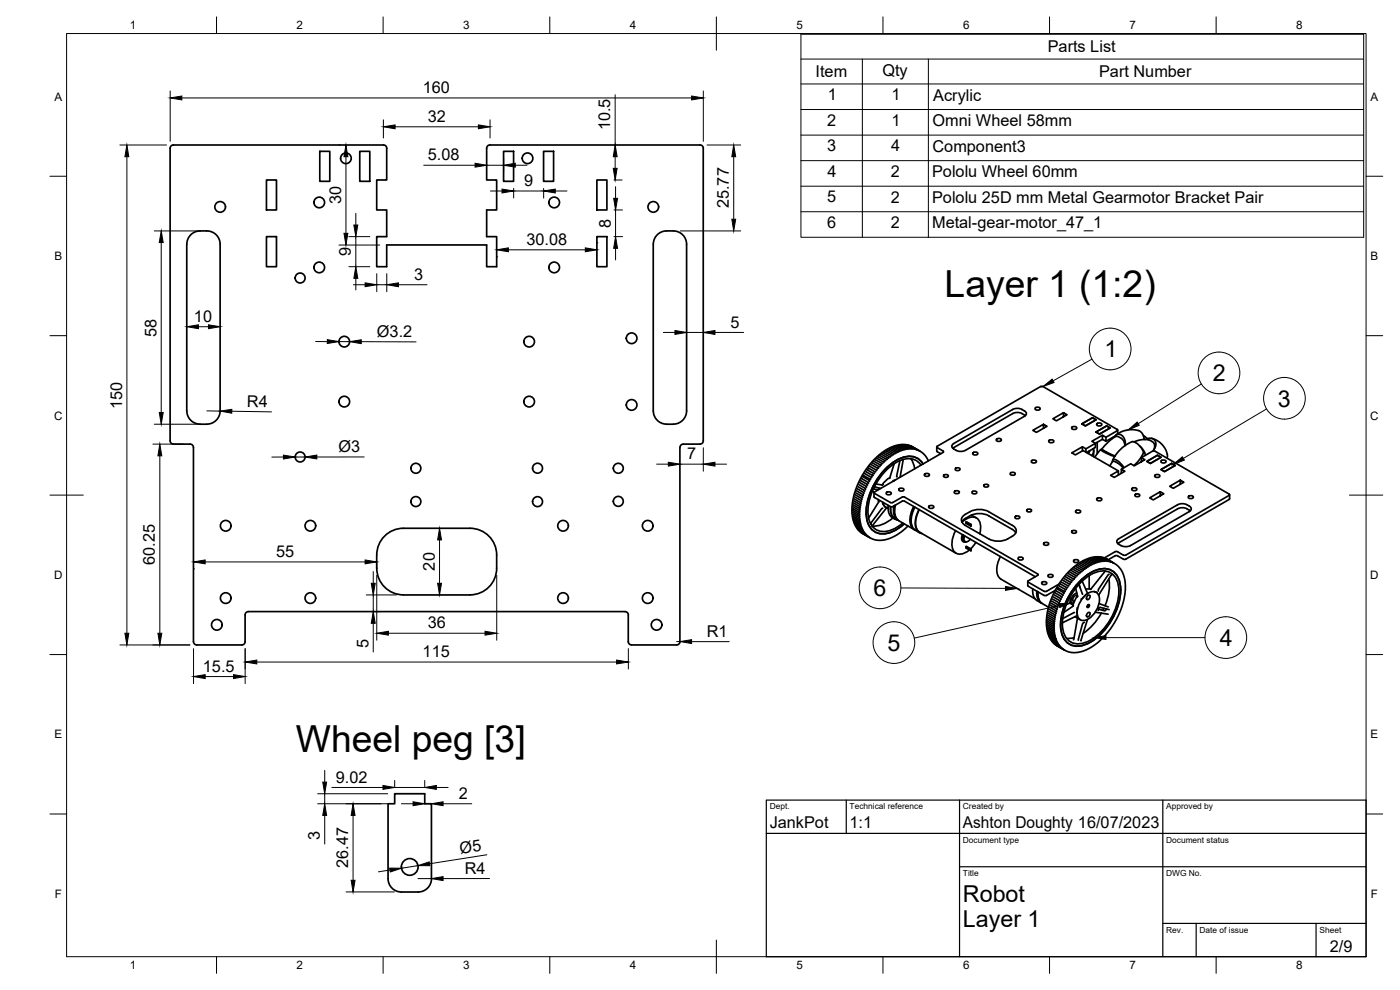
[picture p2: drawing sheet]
<svg xmlns="http://www.w3.org/2000/svg" width="420mm" height="297mm" viewBox="0 0 420 297" stroke-linecap="round" stroke-linejoin="round" font-family="sans-serif">
<!-- layer: Visible -->
<g fill="none" stroke="#000" stroke-width=".51">
<path d="M80 54h3v9h-3zM96 45.4h3v9h-3zM108 45.4h3v9h-3zM151.1 45.4h3v9h-3zM163.1 45.4h3v9h-3zM179.1 54h3v9h-3zM60 69.3a5.5 5.5 0 0 1 4.9 1.2 4 4 0 0 1 1.2 2.8v50a4 4 0 0 1-4 4h-2.1M60.1 69.3a4 4 0 0 0-4 4l-.1 50a4 4 0 0 0 4.1 4M80 71h3v9h-3zM179.1 71h3v9h-3zM197.2 70.5a6.5 6.5 0 0 1 7.7 0 4 4 0 0 1 1.2 2.8v50a4 4 0 0 1-4 4 5.6 5.6 0 0 1-4.9-1.2 4.1 4.1 0 0 1-1.2-2.8l.1-50a4 4 0 0 1 1.1-2.8zM312.3 116l-31 17.9v.4l1.7 1 .2 .3-20.9 12.2 .1 .2 5.1 2.9 .4-.1 2.9-1.7h.7l40.1 23.2-.2 .3-2.8 1.7"/>
<path d="M312.3 116h.7l22.3 12.8v.4M58.1 134.3v58.2a1.01 1.01 0 0 0 1 1h13.5a1.01 1.01 0 0 0 1-1M204 134.3l.1 58.2a1.01 1.01 0 0 1-1 1h-13.5a1.01 1.01 0 0 1-1-1v-8a1.01 1.01 0 0 0-1-1h-113a1.01 1.01 0 0 0-1 1v8M204.1 134.3a1.01 1.01 0 0 1 1-1h5a.97 .97 0 0 0 1-1v-87.8a.97 .97 0 0 0-1-1h-63a1.01 1.01 0 0 0-1.1 1v9.5h3.1v9h-3.1v8h3.1v9h-3.1v-6.5h-29.9v6.5h-3v-9h3v-8h-3v-9h3v-9.5a.97 .97 0 0 0-1-1h-63.1a.97 .97 0 0 0-.9 1v87.8a1.01 1.01 0 0 0 1 1h4.9a1.01 1.01 0 0 1 1.1 1M261 139.9h.1M261 139.9l2 1.2 .2-.2M261.4 139.4l2 1.2 .2-.2M261.9 138.9h.1M261.9 138.9l2 1.2 .1-.2M262.3 138.4h.1M262.3 138.4l2 1.2 .2-.2M262.7 137.9l2 1.2 .2-.1"/>
<path d="M263.1 137.5l2.1 1.2 .2-.2M263.6 137.1l2 1.1 .2-.1M264.1 136.7l2 1.1 .2-.1M264.5 136.3l2.1 1.2 .2-.1M265 135.9l2 1.2 .2-.1M265.5 135.6l2.2 1.1M265.9 135.3h.1M266 135.3l2.2 1.1M266.4 135h.1M266.4 135l2.2 1.1M266.9 134.7h.1M266.9 134.7l2.2 1.2"/>
<path d="M267.4 134.5l2.2 1.1M267.8 134.2l2.3 1.2M268.3 134.1h.1M268.3 134.1l2.2 1.1M268.4 139.1l-1.4 4.5M268.8 133.9l2.2 1.2M269.2 133.7l2.3 1.2M269.7 133.6l2.2 1.2M270.1 138.2l-.9 4.9M270.1 133.5l2.3 1.3M270.6 133.5l2.2 1.2M271 133.5h.1"/>
<path d="M271 133.5l2.2 1.2M271.1 137.8l-1 5.4M271.4 133.5h.1M271.5 133.5l2.2 1.2M271.8 133.5l2.3 1.2M272.3 133.5h.1M272.3 133.5l2.2 1.3M272.6 133.6h.1M272.7 133.6l2.2 1.3M273 133.7l2.3 1.3M273.4 137.6l.7 1.4 .4 1.7M273.4 133.9h.1"/>
<path d="M273.4 133.9l2.2 1.2M273.7 134l2.3 1.3M276.4 139.6a4.9 4.9 0 0 0-6.7-1.2 17.9 17.9 0 0 0-9 16.9 4.7 4.7 0 0 0 7.1 3.6l3.2-2M277 139.2a5.1 5.1 0 0 0-7.1-1.6 19.4 19.4 0 0 0-9.9 17.2 5.1 5.1 0 0 0 5.8 5.3 10.7 10.7 0 0 0 5.6-2.9M278.6 138.3a5.9 5.9 0 0 0-2.4-2.9l-2.3-1.3a8.4 8.4 0 0 0-9 1.6l-3.2 2.9-3 4.1-1.4 2.9-.9 2.7-.7 4.4a7.9 7.9 0 0 0 3.2 7.4l3.3 1.7 1.5 .3 1.8-.1 1.6-.5 2.1-1 3.3-2.7M281.1 134.1l.1 1.3 1.1 .7M291.9 135.9a.82 .82 0 0 1 .9-.3 .82 .82 0 0 1 .6 .6 .82 .82 0 0 1-.8 .4 .82 .82 0 0 1-.7-.7zM299 131.8a.82 .82 0 0 1 .9-.3 .82 .82 0 0 1 .6 .7 .82 .82 0 0 1-.9 .3 .82 .82 0 0 1-.6-.7zM303.9 122.9l-17.7 10.2a.87 .87 0 0 0-.6 .8 .87 .87 0 0 0 .6 .8l1.6 .7h1.1l.9-.3 17.6-10.2M303.9 124.1l-18 10.4M303.9 122.9l1.4-.4 1.4 .4M303.9 124.1l.9-.3h1l1.6 .7"/>
<path d="M306.7 122.9l.7 .4M307.5 124.5l.2 .2M307.5 123.3a.86 .86 0 0 1 .5 .8 .86 .86 0 0 1-.5 .8M309.5 138.3a.82 .82 0 0 1 .9-.3 .82 .82 0 0 1 .6 .6 .82 .82 0 0 1-.8 .4 .82 .82 0 0 1-.7-.7zM310.7 122.4a.82 .82 0 0 1 .8-.3 .82 .82 0 0 1 .6 .7 .82 .82 0 0 1-.8 .3 .82 .82 0 0 1-.6-.7zM313.2 127.3l1 .6-3.2 1.8-1-.6 3.2-1.8v1.2M314.8 132.2a.82 .82 0 0 1 .8-.3 .82 .82 0 0 1 .6 .7 .82 .82 0 0 1-.8 .3 .82 .82 0 0 1-.6-.7zM319.2 123.8l1 .6-3.2 1.9-1-.6 3.2-1.9v1.2M321.6 128.2a.82 .82 0 0 1 .9-.3 .82 .82 0 0 1 .6 .7 .82 .82 0 0 1-.8 .3 .82 .82 0 0 1-.7-.7zM324.7 127.2l3.2-1.9 1 .6-3.2 1.9zM324.8 135.3v-1.2l-3.1 1.8 1 .6 2.3-1.3 10.6 6.1M324.8 134.1l1.1 .6v1"/>
<path d="M325.9 134.7l2.8-1.7v1.2l-2.6 1.6M327.1 135.2l-.6 .8 .3-.6M327.9 134.7a1.34 1.34 0 0 1-.3 2M328.2 134.6v2.4M328.9 129.6l3.2-1.8 1.1 .6-3.2 1.8zM329.2 127.2a.82 .82 0 0 1 .8-.3 .82 .82 0 0 1 .6 .6 .82 .82 0 0 1-.8 .3 .82 .82 0 0 1-.6-.6zM329.3 132.7v3.5M330.3 134.9l-1.7 2.3M330.9 130.6l-3.2 1.8 1 .6 2.2-1.2 1 .6 2.6-1.5M330.9 134.9h-.5l1.6 1 2.5 1.1M331.9 131.2l-1-.6v1.2M332 135.6l1.2 .6"/>
<path d="M332 135.6h.1M333.1 139.8l.7-1.3 .5-.1 1.5 .8 1.3 1.3M333.9 131.3v.3M333.9 138.5l.1-.6a3.8 3.8 0 0 1 3.3 2.4M333.9 138l1.7-2.5 2.2-1.9a2.76 2.76 0 0 1 4.6 .6 2.41 2.41 0 0 1-.3 3.5l-1.8 2M334.4 131.2a1.59 1.59 0 0 1 1.5-.9 1.59 1.59 0 0 1 1.4 1.1l.4 1.1v1.2M334.8 130.6l.2-.1a7.5 7.5 0 0 1 7.1-1.1l1 1.3 .3 1.1M335.3 129.3l-3.4 1.9v1.2M335.4 129v1.2M337.6 133.7l-.6-1.7-1.5-1a2.09 2.09 0 0 0-2 .9l-2.8 2.8 1.9 1.2 2 .9M340.3 132.6a6.7 6.7 0 0 1 4.9-.5l.9 .6 .3 .6 .1 .8-.4 1.2M342 133.8l1.2 1.3 .6 1.5"/>
<path d="M342.5 137.3l3.4-1.9h.7l22.3 12.8 .1 .3-31.1 18-.8 .1-2.2-1.1-3.5 1.9 2.2 1.3M342.5 138.5v-1.2l1.1 .6-3.2 1.9-1.1-.6-2.8 1.6M343.1 130.6l1.2 1M343.3 131.6l.1 .3M343.8 131.9a1.95 1.95 0 0 1 2.7 .2 1.95 1.95 0 0 1-.2 2.7M344.2 138.4l3.2-1.8 1 .6-3.2 1.9zM345.6 131.5a6.1 6.1 0 0 1 4.7 5.7l-.1 .3M348.4 138.3a.82 .82 0 0 1 .9-.3 .82 .82 0 0 1 .6 .6 .82 .82 0 0 1-.8 .4 .82 .82 0 0 1-.7-.7zM121.1 158.5h20a8 8 0 0 1 8 8v4M121.1 158.5a8 8 0 0 0-8 8v4M255.9 153.2l2.1 1.3M255.9 153.7l2.1 1.4"/>
<path d="M255.9 152.6l2.1 1.4M255.9 152l2.1 1.4M255.9 154.2l2.2 1.4M256 154.8l2.1 1.3M256 151.5l2 1.1 .1 .2M256.1 155.3l2.1 1.3M256.1 150.9l2 1.1 .1 .3M256.1 155.8l2.2 1.3M256.2 150.3l2 1.1 .1 .3M256.3 156.2l2.1 1.4M256.3 149.7l2.1 1.2v.2M256.4 156.7l2.2 1.3"/>
<path d="M256.5 149.1l2 1.1v.3M256.5 157.1l2.2 1.3M256.6 148.5l2 1.1v.3M256.7 157.5l2.2 1.3M256.8 147.9l2 1.1v.3M256.9 157.9l2.2 1.3M257 147.2l2 1.2v.2M257.1 158.3l2.2 1.3M257.2 146.6l2 1.2v.2M257.3 158.6l2.2 1.3M257.5 146l2 1.2-.1 .2M257.6 158.9l2.2 1.3"/>
<path d="M257.7 145.4l2.1 1.2-.1 .2M257.9 159.2l2.2 1.3M258 144.8l2 1.2-.1 .2M258.1 159.5l2.2 1.3M258.3 144.2h.1M258.3 144.2l2 1.2-.1 .2M258.4 159.8l2.3 1.3M258.6 143.6l2 1.2-.1 .2M258.6 143.6h.1M258.7 160l2.3 1.3M259 143l1.9 1.2-.1 .2M259 143h.1"/>
<path d="M259.2 142.7l2 1.1 .1-.2M259.2 142.6h.1M259.5 142.1l2 1.1 .1-.2M259.5 142.1h.1M259.9 141.5h.1M259.9 141.5l2 1.2 .1-.2M260.2 141l2.1 1.1 .1-.2M260.6 140.4h.1M260.6 140.4l2 1.2 .2-.2M261.8 147.4l.6 .2M262.3 147.8l.2 1.5 4.7 2.7M262.4 146.1l1.9 .5"/>
<path d="M262.9 145.2l1.9 .3M263.5 149.9l.2 .7M263.8 150.5l-3.1 5M263.8 146.4l-.5 .6-1.2-.3M264.9 151.1l1 1.2M264.9 152.5l-.4 .2-3 4.1-.1 .5M264.9 150.7l.6 1.2 1 .6 .2 1.2 .4 1 1.4 1.1M265 145.4l-.2 .1M266 147.8a.82 .82 0 0 1 .8-.3 .82 .82 0 0 1 .6 .7 .82 .82 0 0 1-.8 .3 .82 .82 0 0 1-.6-.7zM266.1 152.4l-4.4 5.4a8.6 8.6 0 0 0 6.3-2.4M266.5 151.6v.9M267.1 143.3l-1.3 .9-1.1 1.3"/>
<path d="M267.2 152h.7l2.9-1.6h.7l39.2 22.6M267.3 152v1.6a2.5 2.5 0 0 0 2.1 2.4M267.3 152a3.5 3.5 0 0 0 2.1 4M268.1 144.2l.4-.1-.5 .3M268.3 151.8l-.1 .9a3.3 3.3 0 0 0 1.4 3.4M268.5 151.7l-.2 1.9 .5 1.5M268.7 151.5a4.1 4.1 0 0 0 1.1 4.7l4.6 2.7M269.8 146.7a.82 .82 0 0 1 .8-.3 .82 .82 0 0 1 .6 .7 .82 .82 0 0 1-.8 .3 .82 .82 0 0 1-.6-.7zM274.2 152a6.5 6.5 0 0 0-.4 6.4l.8 .6M274.4 152a6.4 6.4 0 0 0-.7 5.9M274.6 152.2a6.1 6.1 0 0 0-.4 6.5l1.8 1.1M275.8 152.9a6.4 6.4 0 0 0-.4 6.4l1.3 .8"/>
<path d="M275.9 152.9a5.9 5.9 0 0 0-.3 6.4l.4 .4M276 159.7l10.9 6.3M277.4 142.3a.82 .82 0 0 1 .9-.3 .82 .82 0 0 1 .6 .7 .82 .82 0 0 1-.9 .3 .82 .82 0 0 1-.6-.7zM278.7 151.9a.82 .82 0 0 1 .9-.3 .82 .82 0 0 1 .6 .7 .82 .82 0 0 1-.8 .3 .82 .82 0 0 1-.7-.7zM283.3 142.5l.9-.1 .4 .3a.76 .76 0 0 1-.7 .5 .76 .76 0 0 1-.8-.5zM286.4 147.5a.82 .82 0 0 1 .9-.3 .82 .82 0 0 1 .6 .6 .82 .82 0 0 1-.9 .4 .82 .82 0 0 1-.6-.7zM286.8 159.2a6.3 6.3 0 0 0-.5 6.2 3.1 3.1 0 0 0 4.6-.4M286.9 140.5l.8-.1 .4 .3a.76 .76 0 0 1-.7 .5 .76 .76 0 0 1-.7-.5zM288.7 156.7l.7-.6a2.82 2.82 0 0 1 4.5 .2 5.1 5.1 0 0 1 .1 3.8M289.7 155.6a6.6 6.6 0 0 1 7.1-.8l7 4 1 1.1M289.7 155.6l-1 1M289.9 156.6l1.4 .8v.4l-1.4-.8v-.4l1.5 .8-.1 .4"/>
<path d="M291.1 153.6a3 3 0 0 0-2.6 2.6l.2 .5 1 .9 7.1 4.1a6.7 6.7 0 0 0 8-1.7 1.67 1.67 0 0 0-1-2.4l-7.1-4M291.1 153.5a6.2 6.2 0 0 1 5.7 0M291.4 157.4h-.1M291.5 154.5l1.5 .9M291.9 147.5l.8-.1 .5 .3a.76 .76 0 0 1-.8 .5 .76 .76 0 0 1-.7-.5zM295.4 145.4l.8-.1 .5 .3a.76 .76 0 0 1-.7 .6 .76 .76 0 0 1-.8-.6zM303.2 142a.82 .82 0 0 1 .8-.3 .82 .82 0 0 1 .7 .6 .82 .82 0 0 1-.9 .3 .82 .82 0 0 1-.6-.6zM304.8 154.9l.8-.1 .4 .3a.76 .76 0 0 1-.7 .5 .76 .76 0 0 1-.7-.5zM308.3 152.9l.8-.1 .5 .3a.76 .76 0 0 1-.7 .5 .76 .76 0 0 1-.8-.5zM321.8 159.3l.8-.1 .5 .3a.76 .76 0 0 1-.8 .5 .76 .76 0 0 1-.7-.5zM322.8 153.3a.82 .82 0 0 1 .9-.3 .82 .82 0 0 1 .6 .6 .82 .82 0 0 1-.9 .4 .82 .82 0 0 1-.6-.7zM329.2 149.6a.82 .82 0 0 1 .8-.3 .82 .82 0 0 1 .6 .7 .82 .82 0 0 1-.8 .3 .82 .82 0 0 1-.6-.7z"/>
<path d="M336.5 142v-1.2l1.1 .6-3.2 1.8-1.1-.6 2.3-1.3v1.2M339.7 146.6a.82 .82 0 0 1 .8-.3 .82 .82 0 0 1 .6 .7 .82 .82 0 0 1-.8 .3 .82 .82 0 0 1-.6-.7zM340.8 148.3l.8-.1 .5 .3a.76 .76 0 0 1-.8 .5 .76 .76 0 0 1-.7-.5zM346.6 142.6a.82 .82 0 0 1 .8-.3 .82 .82 0 0 1 .6 .7 .82 .82 0 0 1-.8 .3 .82 .82 0 0 1-.6-.7zM348.2 147.5l1.1 .7-3.2 1.8-1.1-.6 3.2-1.9v1.3M348.4 140.9l3.2-1.8 1.1 .6-3.2 1.8zM354.2 144.1l1.1 .6-3.2 1.8-1.1-.6 3.2-1.8v1.2M356.6 149a.82 .82 0 0 1 .9-.3 .82 .82 0 0 1 .6 .6 .82 .82 0 0 1-.8 .3 .82 .82 0 0 1-.7-.6zM357.2 153.3a3.4 3.4 0 0 0-3.8-.6l-17.9 10.4M369 148.4l-.1 1.4-31.1 18h-.6l-2.3-1.1-2.3 1.3M113.1 170.5a8 8 0 0 0 8 8M149.1 170.5a8 8 0 0 1-8 8h-20"/>
<path d="M288.8 160.4l-.1 .5a1.29 1.29 0 0 0 .5 1.7M289.1 160.5l-.3 1.4a.8 .8 0 0 0 1.2 .7M289.2 160.6l-.2 1.3 .6 .6M289.5 160.8l-.1 .4a.9 .9 0 0 0 .2 1.3 .9 .9 0 0 0 1.3-.4l.3-.3M289.9 164l1.4 .8v.5l-1.4-.9v-.4l1.5 .7-.1 .6M291.4 164.7l-.1 .1M292.9 162.7l-1.6 2M300.2 167a5.9 5.9 0 0 0-.3 6.4l10.7 6.2M305.6 167.4a.82 .82 0 0 1 .8-.3 .82 .82 0 0 1 .6 .7 .82 .82 0 0 1-.8 .3 .82 .82 0 0 1-.6-.7zM308.4 174.5l.2 1.4 4.8 2.8M308.6 174.3v.4l4.8 2.7M309.9 176.7a3.6 3.6 0 0 0 2.5 4.2"/>
<path d="M311.2 177.4v1.4l.3 1.1 1.1 1.1M311.3 177.5l.1 1.1 .4 1.3M311.5 177.6l.2 1.9 .4 .9 .7 .7M312.6 174.8a.82 .82 0 0 1 .9-.3 .82 .82 0 0 1 .6 .6 .82 .82 0 0 1-.8 .3 .82 .82 0 0 1-.7-.6zM313.2 163a.82 .82 0 0 1 .9-.3 .82 .82 0 0 1 .6 .6 .82 .82 0 0 1-.9 .4 .82 .82 0 0 1-.6-.7zM314.5 172.6a.82 .82 0 0 1 .9-.3 .82 .82 0 0 1 .6 .7 .82 .82 0 0 1-.8 .3 .82 .82 0 0 1-.7-.7zM315.8 179.7l2.1 1.2-.1 .2M316.1 179.1l2 1.2-.1 .2M316.4 178.5l2 1.1-.1 .3M316.7 177.9l2 1.2-.1 .2M316.7 177.2l-2.6 1.4h-.7M316.7 177.9h.1"/>
<path d="M317 177.3l2 1.2-.1 .2M317 177.3h.1M317.3 176.7l2 1.2-.1 .2M317.3 176.7h.1M317.5 176.4l2 1.1 .1-.2M317.5 176.3h.1M317.8 175.3l-3.7 2.1h-.7M317.9 175.8l1.9 1.1 .2-.2M317.9 175.8h.1M318.2 175.2l2.1 1.2 .1-.2M318.3 175.2h.1M318.6 174.7l2 1.1 .2-.2"/>
<path d="M319 174.1l2 1.2 .1-.2M319.4 173.6l2 1.2 .2-.2M319.8 173.1l2 1.2 .2-.2M320.2 172.6l2 1.1 .2-.1M320.5 171.8l2.5-2.2a8.6 8.6 0 0 1 9.3-1.8l2.2 1.3a8.4 8.4 0 0 1 3.2 8.6l-1 4.2-2 4.6-3 4.1-3.4 3.1a8.3 8.3 0 0 1-8.8 1.4l-2.3-1.3a8.6 8.6 0 0 1-3-8.9l.6-3.3 1.5-3.6 1.8-3.2zM320.6 172.1l2.1 1.2 .1-.2M321.1 171.6l2 1.2 .2-.1M321.4 179.5a1.1 1.1 0 0 0-.3 1.1 1.1 1.1 0 0 0 1 .7M321.5 171.2l2 1.2 .2-.2M322 170.8l2 1.1 .2-.1M322.2 168.2a.82 .82 0 0 1 .9-.3 .82 .82 0 0 1 .6 .6 .82 .82 0 0 1-.9 .3 .82 .82 0 0 1-.6-.6zM322.4 170.4l2.1 1.1 .2-.1"/>
<path d="M322.8 176.5l.6 2.6M322.9 170l2 1.2 .2-.1M323.2 178a2.25 2.25 0 0 0-1.5 3l.5 .1M323.4 169.6l2 1.2 .2-.1M323.8 169.3l2 1.1h.3M324.1 176.3l-.3-.9 1.1 2.9M324.2 174.9a8.9 8.9 0 0 1 8.3-3.4 5.4 5.4 0 0 1 3.3 5.8 18.3 18.3 0 0 1-9.6 15.3 4.8 4.8 0 0 1-7.3-4.2 17.9 17.9 0 0 1 5.3-13.5zM324.3 174.2a9.6 9.6 0 0 1 8.2-3.5 5.7 5.7 0 0 1 3.8 6.3 19.6 19.6 0 0 1-10.1 16.2 5.1 5.1 0 0 1-7.8-4.5 19.4 19.4 0 0 1 5.9-14.5zM324.3 168.9l2.2 1.2M324.8 174.4l1.5 3.5M324.8 168.7l2.2 1.1M325.2 168.4l2.3 1.2"/>
<path d="M325.4 178.9a2.87 2.87 0 0 1 4-.8 5.4 5.4 0 0 1-1.1 6.1l-.5 .6a2.87 2.87 0 0 1-4 .8 5.4 5.4 0 0 1 1.1-6.1zM325.7 168.2l2.3 1.1M326.2 167.9l2.2 1.2M326.4 178.8l.5-.3a.77 .77 0 0 1 .1 1 .77 .77 0 0 1-.9 .3v-.5zM326.4 177.8l-2 2M326.7 167.7l2.2 1.2M326.9 172.7v4M327.1 167.6l2.3 1.2M327.3 176.8h-1.4M327.6 167.4l2.2 1.2M328 167.3l2.3 1.2M328.4 177.5l.6 .2"/>
<path d="M328.5 167.2l2.2 1.3M328.9 167.2l2.3 1.2M329.4 167.2l2.2 1.2M329.8 167.1l2.2 1.3M330.2 167.2l2.2 1.2M330.6 167.2l2.2 1.3M331 167.3l2.2 1.3M331.7 171.3l-4.4 5.6M331.7 167.5l2.3 1.3M332.1 167.7l2.2 1.3M332.8 173.7a13.7 13.7 0 0 1-1.2 8M332.8 172.3l-.3 .2-2.8 4.2-.1 .6"/>
<path d="M333.7 172.5l-4 6.1M335.4 162l18-10.5a3.2 3.2 0 0 1 4.1 1l-.2 .7-.4 .3-17.6 10.2a3.2 3.2 0 0 1-4.1-1.1zM312.8 181.1l1.9 1.1M314.3 186.9l2.1 1.3M314.3 187.4l2.1 1.4M314.3 186.3l2.1 1.4M314.3 187.9l2.1 1.4M314.3 185.7l2.1 1.2v.2M314.3 188.5l2.2 1.3M314.4 185.2l2 1.1v.2M314.4 189l2.1 1.3M314.5 184.6l2 1.1v.3"/>
<path d="M314.5 189.4l2.2 1.4M314.6 184l2 1.1v.3M314.6 189.9l2.2 1.3M314.7 183.4l2 1.1v.3M314.7 190.4l2.2 1.3M314.8 182.8l2 1.1v.3M314.9 190.8l2.2 1.3M315 182.2l2 1.1v.3M315.1 191.2l2.1 1.3M315.2 181.6l2 1.1v.3M315.3 191.6l2.1 1.3M315.4 180.9l2 1.2v.2"/>
<path d="M315.5 192l2.1 1.3M315.6 180.3l2 1.2v.2M315.7 192.3l2.2 1.3M315.9 192.6l2.3 1.3M316.2 192.9l2.2 1.3M316.5 193.2l2.2 1.3M316.8 193.4l2.2 1.4M317.1 193.7l2.3 1.3M321.2 180.7l.6 .4M321.5 180.9h-.2M322.2 181.7l-2.9 2.1M322.3 191.3l-2.2 .2"/>
<path d="M322.4 180.6a1.02 1.02 0 0 1-.3-1.3 1.02 1.02 0 0 1 1.3-.5l-.9 1.5-.6 1.6M322.5 183.8l-3.6 1.8M322.6 185l.2 .1M322.8 185.2l1.4 .8M323.2 184.7l-4.4 2.2M323.2 182.4v2.4M323.4 185.5l-1.2 6.5M325.4 186.8l-.6 .5-1.1 4.8M326.4 185.9l-2 6.4M326.4 184l.5-.3a.77 .77 0 0 1 .1 .9 .77 .77 0 0 1-.9 .4v-.5zM326.4 181.6l.4-.2 .2 .2-.6 .7-.1-.3zM326.5 181.5l-.2 .4"/>
<path d="M328.7 183.7l3.9 .6M329.8 181.1l2.8 1M330.6 183.9a18.1 18.1 0 0 1-5.5 6.1M331.3 182.5l-.3 .6M332 182.7l-.4 .6-2-.5M332.9 182.9l-2.8-.7-.4 .3-.1 .6M125.5 267.6h-5a4 4 0 0 1-4-4v-22.4h1.9v-3h9.1v3h2v22.4a4 4 0 0 1-4 4"/>
<circle cx="103.8" cy="47.5" r="1.6"/>
<circle cx="158.3" cy="47.5" r="1.6"/>
<circle cx="66.1" cy="62.1" r="1.6"/>
<circle cx="95.8" cy="60.7" r="1.6"/>
<circle cx="166.3" cy="60.7" r="1.6"/>
<circle cx="196.1" cy="62.1" r="1.6"/>
<circle cx="90.1" cy="83.4" r="1.49"/>
<circle cx="95.8" cy="80.2" r="1.6"/>
<circle cx="166.3" cy="80.2" r="1.6"/>
<circle cx="103.3" cy="102.5" r="1.6"/>
<circle cx="158.8" cy="102.5" r="1.6"/>
<circle cx="189.6" cy="101.5" r="1.6"/>
<circle cx="90.1" cy="137.1" r="1.49"/>
<circle cx="103.3" cy="120.5" r="1.6"/>
<circle cx="158.8" cy="120.5" r="1.6"/>
<circle cx="189.6" cy="121.5" r="1.6"/>
<circle cx="67.7" cy="157.8" r="1.6"/>
<circle cx="93.1" cy="157.8" r="1.6"/>
<circle cx="124.8" cy="140.5" r="1.49"/>
<circle cx="124.8" cy="150.5" r="1.49"/>
<circle cx="161.3" cy="140.5" r="1.49"/>
<circle cx="161.3" cy="150.5" r="1.49"/>
<circle cx="169" cy="157.8" r="1.6"/>
<circle cx="185.6" cy="140.5" r="1.49"/>
<circle cx="185.6" cy="150.4" r="1.49"/>
<circle cx="194.4" cy="157.8" r="1.6"/>
<circle cx="67.7" cy="179.4" r="1.6"/>
<circle cx="93.1" cy="179.4" r="1.6"/>
<circle cx="169" cy="179.4" r="1.6"/>
<circle cx="194.4" cy="179.4" r="1.6"/>
<circle cx="65.1" cy="187.5" r="1.6"/>
<circle cx="197.1" cy="187.5" r="1.6"/>
<circle cx="123" cy="260.1" r="2.51"/>
</g>
<g fill="#000">
<circle cx="260.2" cy="141" r=".25"/>
<circle cx="265.9" cy="152.3" r=".25"/>
<circle cx="329" cy="177.7" r=".25"/>
</g>
<!-- layer: BORDER -->
<g fill="none" stroke="#000" stroke-width=".3">
<path d="M20 10.1h390v276.9h-390zM65 5.1v5M115 5.1v5M165 5.1v5M215 5.1v10M265 5.1v5M315 5.1v5M365 5.1v5M15 52.9h5M410 52.9h5M15 100.7h5M410 100.7h5"/>
<path d="M15 148.6h10M405 148.6h10M15 196.4h5M410 196.4h5M15 244.2h5M410 244.2h5M65 287v5M115 287v5M165 287v5M215 282.1v9.9M265 287v5M315 287v5"/>
<path d="M365 287v5"/>
</g>
<!-- layer: TITLEBLOCK -->
<path d="M230 240.1h180v46.9h-180zM230 250h180M254 240.1v9.9M288 240.1v46.9M349 240.1v46.9M288 260.1h122M349 277.1h61M359 277.1v9.9M395 277.1v9.9" fill="none" stroke="#000" stroke-width=".36"/>
<!-- layer: Balloons -->
<g fill="none" stroke="#000" stroke-width=".3">
<path d="M327.7 107.8l-11.6 6.5M360.5 115.2l-18.9 11.9M380.1 122.7l-25 14.8M270.3 176.4l31.5 .1M317.9 181.7l-43.5 9.8M331.9 191.3h29.7"/>
<circle cx="333.2" cy="104.7" r="6.3"/>
<circle cx="365.8" cy="111.9" r="6.3"/>
<circle cx="385.5" cy="119.5" r="6.3"/>
<circle cx="264.1" cy="176.4" r="6.3"/>
<circle cx="268.3" cy="192.8" r="6.3"/>
<circle cx="367.9" cy="191.3" r="6.3"/>
</g>
<path d="M313 116l2.8-2.2 .5 1zM338.6 129l2.7-2.4 .6 1zM352.1 139.3l2.7-2.2 .7 1zM301.8 176l3.4 .6-3.4 .5zM317.8 181.1l3.6-.2-3.3 1.4zM328.4 191.3l3.5-.6v1.2z" fill="#000" stroke="#000" stroke-width=".3"/>
<!-- layer: FD_Dimensions -->
<g fill="none" stroke="#000" stroke-width=".3">
<path d="M51.1 27.3v15.1M54.6 29.4h153M115.1 35.9v5.5M118.6 38h25M147.1 35.9v5.5M184.6 28.4v15.1M211.1 27.3v15.1M36 43.5h14M38.1 47v143M101.7 43.5h.3M103.8 47v23M127.2 49.6h15.4"/>
<path d="M146.1 49.6h5.1M147.2 57.3h3.5M151.2 47.5v4.2M154.2 56.5v2.9M154.2 57.3h9M154.6 49.6h3.6M163.2 56.5v2.9M166.6 57.3h3.6M184.3 54h2.4M184.6 47v3.5M184.7 56v3.5M212.2 43.5h10.1"/>
<path d="M220.2 47v18.8M46.3 69.3h13.7M48.4 72.8v51M101.7 73.5h12.3M104.7 71h6.3M106.8 64v3.5M106.8 71v9M149.1 77.1h.1M152.6 75h23.1M179.2 72.9h.1M184.3 71h2.5M184.3 63h2.5"/>
<path d="M184.7 63v8M184.7 74.5v3.5M204.2 69.3h18.1M59.6 98h3M104.7 80h6.3M106.1 85.4h3.5M106.8 83.5v3.5M113.1 82.1v5.4M113.1 85.4h3M116.1 82.1v5.4M119.6 85.4h8.6M199.1 99.7h3.5"/>
<path d="M206.1 99.7h5M214.6 99.7h8.6M94.7 102.5h3.5M101.7 102.5h3.2M108.4 102.5l16.5 .1M45.9 133.3h9.1M46.3 127.3h13.7M48 136.8v53.2M62.1 123.3h4M69.6 123.4l11.9 .2M85.1 137.1h-3.5M88.6 137.1h3"/>
<path d="M109.3 137.1h-14.2M197.1 139.3h3.5M204.1 139.3h7M211.1 134.4v7M214.6 139.3h3.5M58.1 170.7h.1M61.6 168.6h48M109.9 178.5h9.1M112 171.5v3.5M112 178.5v5M113.1 168.6v2.1M113.1 172.6v19.5"/>
<path d="M131.9 162v13M149.1 172.6v19.5M36 193.5h21M58.1 194.6v10.5M73.6 194.6v10.5M77.1 198.6h108M111.2 183.5h2.9M112 187v8.6M116.6 190h29M188.6 194.6v6.1M203.1 192.5h1M207.6 192.5h11.2"/>
<path d="M61.6 203h8.5M95.3 238.2h21.1M97.5 231.1v3.6M97.5 238.2v3M99.6 236.3h15.3M118.4 234.2v1.9M118.4 236.3h9.1M127.5 234.2v1.9M131 236.3h3.5M95.3 241.2h21.1M97.5 244.7v8.5M106 244.7v19.4"/>
<path d="M120.5 241.2h3.5M125.4 259.7l-4.9 .8M127.5 241.2h2M133 241.2h8.6M146.1 256.5l-17.2 2.7M103.9 267.6h14.5M117 261l-3.4 .6M125.5 263.6h4M146.9 263.6h-13.9"/>
</g>
<g fill="#000" stroke="#000" stroke-width=".3">
<path d="M51.1 29.4l3.5-.6v1.2zM115.1 38l3.5-.5v1.1zM143.6 37.5l3.5 .5-3.5 .6zM207.6 28.8l3.5 .6-3.5 .6zM38.1 43.5l.6 3.5h-1.2zM103.8 43.5l.6 3.5h-1.2zM142.6 49l3.5 .6-3.5 .6zM150.7 56.7l3.5 .6-3.5 .6zM151.2 49.6l3.4-.6v1.2zM163.2 57.3l3.4-.6v1.2zM184 50.5h1.2l-.6 3.5zM184.6 43.5l.6 3.5h-1.2z"/>
<path d="M184.2 59.5h1.1l-.6 3.5zM220.2 43.5l.6 3.5h-1.2zM48.4 69.3l.6 3.5h-1.2zM103.2 70h1.2l-.6 3.5zM106.2 67.5h1.2l-.6 3.5zM149.1 75l3.5-.6v1.1zM175.7 74.4l3.5 .6-3.5 .5zM184.7 71l.6 3.5h-1.1zM219.6 65.8h1.2l-.6 3.5zM56.1 98l3.5-.5v1.1zM62.6 97.5l3.5 .5-3.5 .6zM106.8 80l.6 3.5h-1.2z"/>
<path d="M109.6 84.9l3.5 .5-3.5 .6zM116.1 85.4l3.5-.5v1.1zM202.6 99.2l3.5 .5-3.5 .6zM211.1 99.7l3.5-.5v1.1zM98.2 101.9l3.5 .6-3.5 .6zM104.9 102.5l3.5-.6v1.2zM48 133.3l.6 3.5h-1.2zM47.8 123.8h1.2l-.6 3.5zM66.1 123.3l3.5-.5v1.2zM85.1 136.6l3.5 .5-3.5 .6zM91.6 137.1l3.5-.6v1.2zM200.6 138.7l3.5 .6-3.5 .6z"/>
<path d="M211.1 139.3l3.5-.6v1.2zM58.1 168.6l3.5-.6v1.2zM109.6 168l3.5 .6-3.5 .6zM111.4 175h1.2l-.6 3.5zM131.9 158.5l.6 3.5h-1.2zM131.3 175h1.2l-.6 3.5zM37.5 190h1.2l-.6 3.5zM47.4 190h1.2l-.6 3.5zM73.6 198.6l3.5-.6v1.2zM112 183.5l.6 3.5h-1.2zM113.1 190l3.5-.6v1.2zM145.6 189.4l3.5 .6-3.5 .6z"/>
<path d="M185.1 198l3.5 .6-3.5 .6zM204.1 192.5l3.5-.6v1.2zM58.1 203l3.5-.6v1.2zM70.1 202.4l3.5 .6-3.5 .6zM96.9 234.7h1.1l-.5 3.5zM114.9 235.7l3.5 .6-3.5 .5zM127.5 236.3l3.5-.6v1.1zM97.5 241.2l.5 3.5h-1.1zM106 241.2l.6 3.5h-1.2zM124 240.6l3.5 .6-3.5 .5zM125.4 259.7l3.4-1.1 .2 1.1zM129.5 241.2l3.5-.6v1.1z"/>
<path d="M105.4 264.1h1.2l-.6 3.5zM116.9 260.5h3.6l-3.4 1.1zM129.5 263.6l3.5-.6v1.2z"/>
</g>
<!-- layer: Parts Lists -->
<path d="M240.4 10.3h168.9v60.9h-168.9zM240.4 17.7h168.9M258.8 17.7v53.5M278.6 17.7v53.5M240.4 25.2h168.9M240.4 32.9h168.9M240.4 40.5h168.9M240.4 48.2h168.9M240.4 55.9h168.9M240.4 63.5h168.9" fill="none" stroke="#000" stroke-width=".3"/>
<g font-size="11.2">
<text x="283.5" y="89">Layer 1 (1:2)</text>
<text x="88.8" y="225.5">Wheel peg [3]</text>
</g>
<g font-size="7">
<text x="331.5" y="107.2">1</text>
<text x="364" y="114.4">2</text>
<text x="383.5" y="122">3</text>
<text x="262.2" y="178.8">6</text>
<text x="266.3" y="195.3">5</text>
<text x="366.1" y="193.8">4</text>
<text x="289" y="270.6">Robot</text>
<text x="289" y="278.1">Layer 1</text>
</g>
<g font-size="4.9">
<text x="314.5" y="15.7">Parts List</text>
<text x="244.8" y="23.2">Item</text>
<text x="264.8" y="22.7">Qty</text>
<text x="329.9" y="23.2">Part Number</text>
<text x="126.9" y="27.9">160</text>
<text x="248.4" y="30.1">1</text>
<text x="267.5" y="30.1">1</text>
<text x="280.1" y="30.2">Acrylic</text>
<text x="128.4" y="36.6">32</text>
<text x="183.2" y="39.1" transform="rotate(-90 183.2 39.1)">10.5</text>
<text x="248.3" y="37.8">2</text>
<text x="267.5" y="37.8">1</text>
<text x="279.9" y="37.9">Omni Wheel 58mm</text>
<text x="248.2" y="45.5">3</text>
<text x="267.4" y="45.4">4</text>
<text x="279.9" y="45.6">Component3</text>
<text x="128.4" y="48.1">5.08</text>
<text x="248.3" y="53.1">4</text>
<text x="267.4" y="53.1">2</text>
<text x="279.7" y="53.2">Pololu Wheel 60mm</text>
<text x="157.3" y="55.8">9</text>
<text x="102.4" y="61.2" transform="rotate(-90 102.4 61.2)">30</text>
<text x="218.7" y="62.5" transform="rotate(-90 218.7 62.5)">25.77</text>
<text x="248.2" y="60.8">5</text>
<text x="267.4" y="60.8">2</text>
<text x="279.7" y="60.9">Pololu 25D mm Metal Gearmotor Bracket Pair</text>
<text x="183.3" y="68.4" transform="rotate(-90 183.3 68.4)">8</text>
<text x="248.2" y="68.4">6</text>
<text x="267.4" y="68.4">2</text>
<text x="279.7" y="68.5">Metal-gear-motor_47_1</text>
<text x="105.3" y="76.9" transform="rotate(-90 105.3 76.9)">9</text>
<text x="158" y="73.5">30.08</text>
<text x="124.3" y="84">3</text>
<text x="46.9" y="101" transform="rotate(-90 46.9 101)">58</text>
<text x="58.2" y="96.6">10</text>
<text x="113.1" y="101">Ø3.2</text>
<text x="219.3" y="98.3">5</text>
<text x="36.6" y="122.7" transform="rotate(-90 36.6 122.7)">150</text>
<text x="74.1" y="122.1" transform="rotate(1 74.1 122.1)">R4</text>
<text x="101.6" y="135.6">Ø3</text>
<text x="206.2" y="137.9">7</text>
<text x="82.8" y="167.1">55</text>
<text x="46.5" y="169.5" transform="rotate(-90 46.5 169.5)">60.25</text>
<text x="130.5" y="171.2" transform="rotate(-90 130.5 171.2)">20</text>
<text x="128.4" y="188.5">36</text>
<text x="212.1" y="191.1">R1</text>
<text x="110.6" y="194.4" transform="rotate(-90 110.6 194.4)">5</text>
<text x="126.8" y="197.2">115</text>
<text x="60.9" y="201.5">15.5</text>
<text x="100.8" y="234.8">9.02</text>
<text x="137.7" y="239.8">2</text>
<text x="231" y="248.5">JankPot</text>
<text x="255" y="248.5">1:1</text>
<text x="289" y="248.5">Ashton Doughty 16/07/2023</text>
<text x="96" y="252.1" transform="rotate(-90 96 252.1)">3</text>
<text x="138.2" y="256.1" transform="rotate(-9 138.2 256.1)">Ø5</text>
<text x="104.5" y="260.5" transform="rotate(-90 104.5 260.5)">26.47</text>
<text x="139.5" y="262.2">R4</text>
<text x="399.1" y="285.7">2/9</text>
</g>
<g font-size="3.5">
<text x="39" y="8.8">1</text>
<text x="89" y="8.8">2</text>
<text x="139" y="8.8">3</text>
<text x="189" y="8.8">4</text>
<text x="239" y="8.8">5</text>
<text x="289" y="8.8">6</text>
<text x="339" y="8.8">7</text>
<text x="389" y="8.8">8</text>
<text x="16.3" y="30.2">A</text>
<text x="411.3" y="30.2">A</text>
<text x="16.3" y="78">B</text>
<text x="411.3" y="78">B</text>
<text x="16.2" y="125.9">C</text>
<text x="411.2" y="125.9">C</text>
<text x="16.2" y="173.7">D</text>
<text x="411.2" y="173.7">D</text>
<text x="16.3" y="221.6">E</text>
<text x="411.3" y="221.6">E</text>
<text x="16.4" y="269.4">F</text>
<text x="411.4" y="269.4">F</text>
<text x="39" y="290.8">1</text>
<text x="89" y="290.8">2</text>
<text x="139" y="290.8">3</text>
<text x="189" y="290.8">4</text>
<text x="239" y="290.8">5</text>
<text x="289" y="290.8">6</text>
<text x="339" y="290.8">7</text>
<text x="389" y="290.8">8</text>
</g>
<g font-size="2.5">
<text x="231" y="242.9">Dept.</text>
<text x="255" y="242.9">Technical reference</text>
<text x="289" y="242.9">Created by</text>
<text x="350" y="242.9">Approved by</text>
<text x="289" y="252.8">Document type</text>
<text x="350" y="252.8">Document status</text>
<text x="289" y="262.9">Title</text>
<text x="350" y="262.9">DWG No.</text>
<text x="350" y="279.9">Rev.</text>
<text x="360" y="279.9">Date of issue</text>
<text x="396" y="279.9">Sheet</text>
</g>
</svg>
